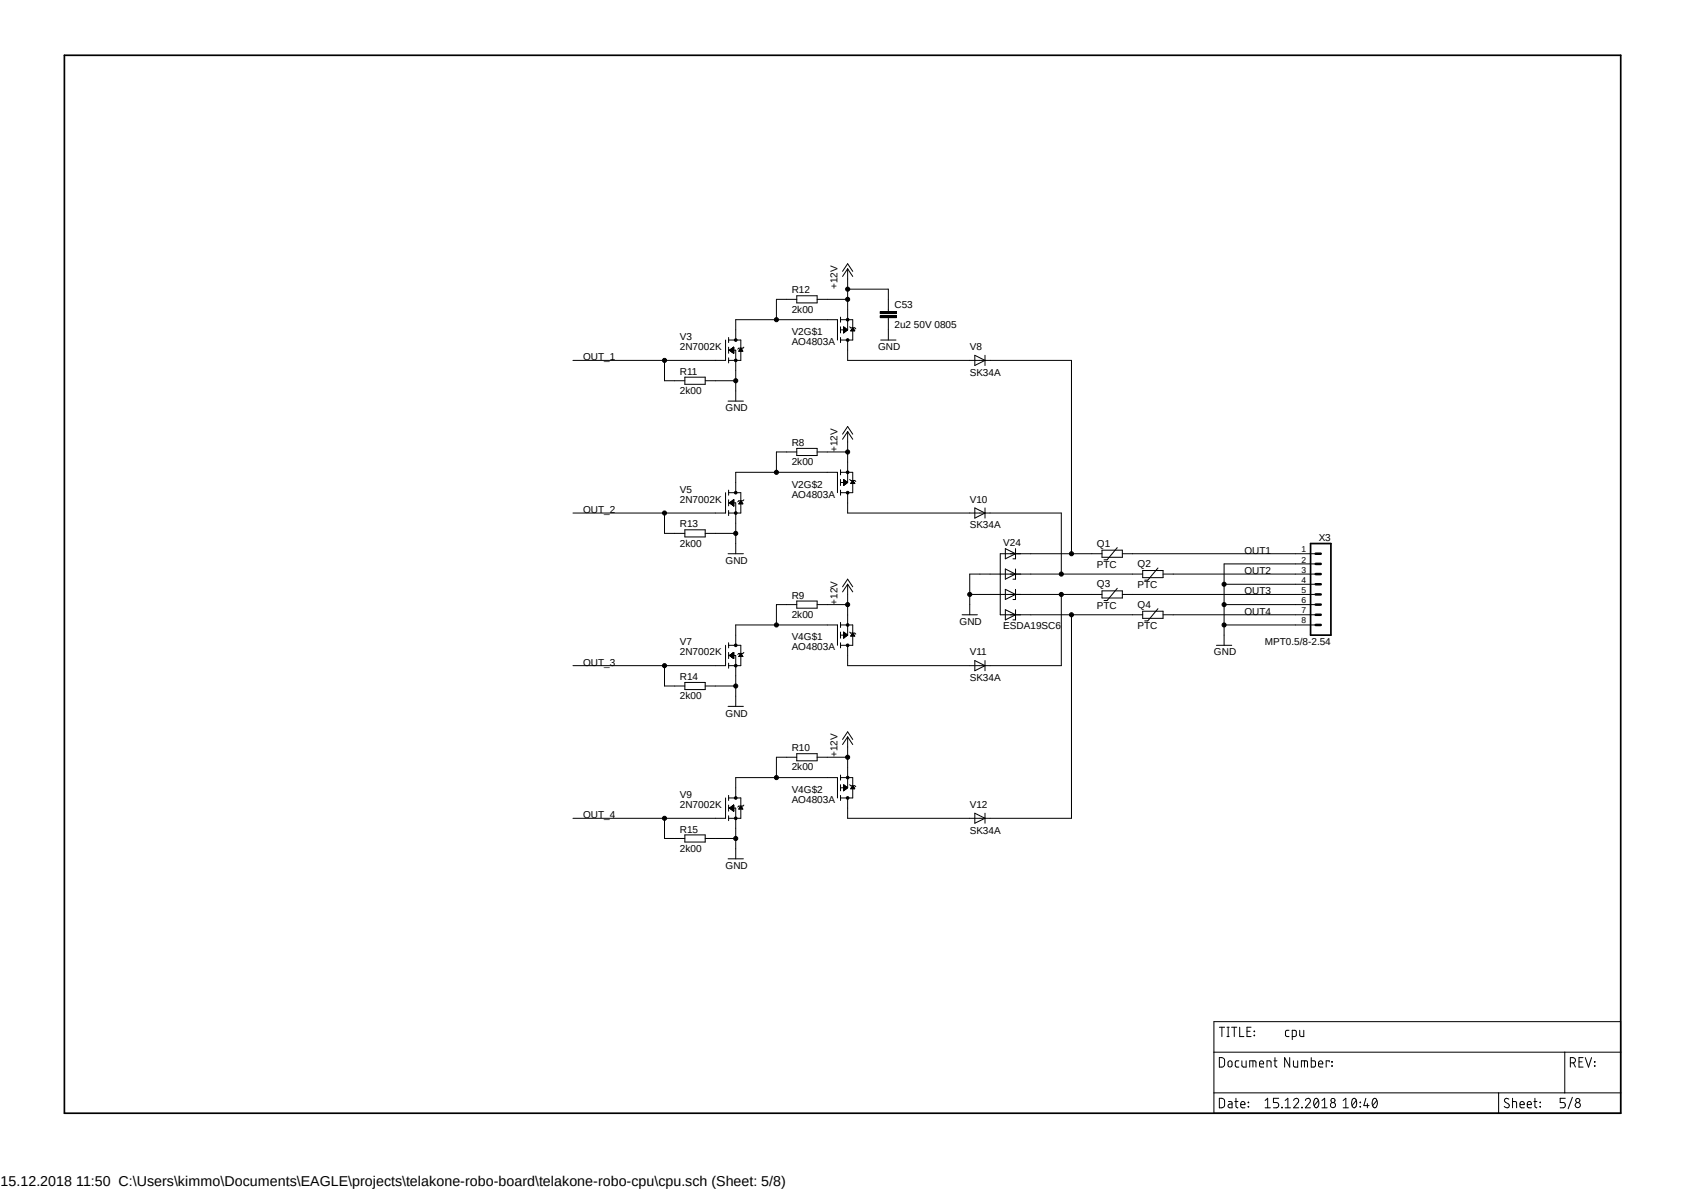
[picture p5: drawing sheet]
<svg xmlns="http://www.w3.org/2000/svg" width="420mm" height="297mm" viewBox="0 0 420 297" stroke-linecap="round" stroke-linejoin="round" font-family="sans-serif">
<path d="M15.6 13.5l389.3 264.9M404.9 13.5l-389.3 264.9" fill="none" stroke="#fff" stroke-width=".25"/>
<g fill="none" stroke="#000" stroke-width=".25">
<path d="M198.9 73.8h5.1v1.8h-5.1zM198.9 74.7h-5.1v5.1M204 74.7h7.6M209.8 79.8h3.1v5.1h-3.1M209.8 79.2v1.2M210.3 67.7l1.3-1.9 1.3 1.9M211.6 67.1l1.3 1.9M211.6 67.1l-1.3 1.9M211.6 67.1v15.2M211.6 72.2h10.2v5.6M219.7 78.8h4.1v.5h-4.1zM219.7 77.8h4.1v.5h-4.1z"/>
<path d="M221.8 79.3v5.6M165.9 90v5h5.1M171 94.1h5.1v1.8h-5.1zM176.1 95h7.6M181.1 84.9v5.1h-38.1M181.9 84.2v1.3M181.9 86.7v1.5M181.9 89.3v1.3M181.9 87.4h1.8v12.7M181.9 84.9h3v5.1h-3M182.1 87.4l1.1-.7v1.5zM182.3 87.5h.9"/>
<path d="M182.3 87.3h.9M182.4 87.6h.8M182.4 87.2h.8M182.5 87.2h.7M182.5 87.7h.7M182.6 87.1h.6M182.7 87.8h.5M182.7 87h.5M182.7 87.9h.5M182.9 86.9h.3M182.9 88h.3M183 88.1h.2"/>
<path d="M183 86.8h.2M183.1 86.7h.1M183.1 88.1h.1M183.7 84.9v-5.1h25.4v5.1M184.5 87.6h.9M184.6 87.5h.8M184.6 87.4h.7M184.7 87.3h.5M184.7 87.2h.5M184.8 87.2h.3M184.9 87.1h.2M184.9 87h.1"/>
<path d="M184.9 86.9l.6 .8h-1.1zM185.7 86.7l-.2 .2h-1.1l-.2 .3M209.8 81.6v1.5M209.8 84.2v1.3M209.8 82.3h1.8M210.6 81.8h.3M210.6 82.5h.8M210.6 82.5h.9M210.6 82.4h1M210.6 82.2h.8M210.6 82.1h.7M210.6 82h.6"/>
<path d="M210.6 81.9h.5M210.6 83.1h.1M210.6 83h.2M210.6 82.9h.3M210.6 82.8h.4M210.6 82.7h.5M210.6 82.6h.6M210.6 81.7h.2M210.6 81.7h.1M211.6 84.9v5.1h55.9v48.2M211.6 82.3l-1-.7v1.5M211.6 82.3l-1 .8"/>
<path d="M212.1 81.6l.3 .2h1l.2 .3M212.5 82.5h.8M212.5 82.4h.7M212.6 82.3h.6M212.7 82.2h.4M212.7 82.1h.4M212.8 82h.2M212.8 81.9h.1M212.9 81.8l.5 .8h-1zM219.9 84.9h3.8M243.4 88.7l2.5 1.3-2.5 1.2zM245.9 88.7v2.5"/>
<path d="M181.8 100.1h3.8M198.9 111.9h5.1v1.8h-5.1zM198.9 112.8h-5.1v5.1M204 112.8h7.6M209.8 117.9h3.1v5.1h-3.1M209.8 117.3v1.2M209.8 119.7v1.5M210.3 108.4l1.3-1.9 1.3 1.9M210.6 119.7v1.5l1-.8M210.6 120h.4M210.6 119.7l1 .7M210.6 119.9h.3"/>
<path d="M210.6 119.8h.1M210.6 119.7h.1M211.6 107.7v12.7M211.6 107.7l1.3 1.9M211.6 107.7l-1.3 1.9M212.1 119.7l.3 .2h1l.2 .3M212.9 119.9l.5 .8h-1zM165.9 128.1v5h5.1M171 132.2h5.1v1.8h-5.1zM176.1 133.1h7.6M181.1 123v5.1h-38.1M181.8 138.2h3.8"/>
<path d="M181.9 122.3v1.3M181.9 124.8v1.5M181.9 127.4v1.3M181.9 125.5h1.8v12.7M181.9 123h3v5.1h-3M182.2 125.6h1M182.2 125.5h1M182.3 125.6h.9M182.4 125.4h.8M182.4 125.7h.8M182.4 125.3h.8M182.6 125.2h.6"/>
<path d="M182.6 125.8h.6M182.7 125.1h.5M182.7 125.9h.5M182.8 125h.4M182.8 126h.4M182.9 126.1h.3M183 124.9h.2M183 126.2h.2M183.2 124.8v1.5M183.2 124.8l-1.1 .7 1.1 .8M183.2 126.3h.1M183.2 124.8h-.2"/>
<path d="M183.7 123v-5.1h25.4v5.1M184.5 125.6h.9M184.6 125.6h.7M184.6 125.5h.6M184.7 125.4h.5M184.8 125.3h.4M184.8 125.2h.3M184.9 125.1h.1M184.9 125l.6 .8h-1.1zM184.9 125l.1 .1M185.7 124.8l-.2 .2h-1.1l-.2 .3M209.8 122.3v1.3"/>
<path d="M209.8 120.4h1.8M210.6 120.7h.7M210.6 120.6h.8M210.6 120.4h1M210.6 120.3h.8M210.6 120.2h.7M210.6 120.1h.6M210.6 120.1h.5M210.6 121.1h.1M210.6 121h.3M210.6 120.9h.3M210.6 120.9h.5"/>
<path d="M210.6 120.8h.6M211.6 123v5.1h53.4v15.2M212.5 120.6h.8M212.5 120.5h.8M212.6 120.4h.6M212.6 120.3h.5M212.7 120.2h.4M212.8 120.1h.2M243.4 126.8l2.5 1.3-2.5 1.2zM245.9 126.8v2.5M251 136.9l2.5 1.3-2.5 1.3zM253.5 136.9v2.6h-.6"/>
<path d="M275.1 138.2h-25.4v15.3h35.6M275.1 137.3h5.1v1.8h-5.1zM278.9 136.7l-2.5 3h-.8M280.2 138.2h48.3M198.9 150h5.1v1.8h-5.1zM198.9 150.9h-5.1v5.1M204 150.9h7.6M209.8 156h3.1v5.1h-3.1M209.8 155.4v1.2M209.8 157.8v1.5M209.8 158.5h1.8M210.3 146.5l1.3-1.9 1.3 1.9"/>
<path d="M210.6 158.8h.7M210.6 158.7h.8M210.6 158.6h.9M210.6 158.5h.9M210.6 158.4h.8M210.6 158.3h.7M210.6 158.2h.5M210.6 158.1h.4M210.6 159.3h.1M210.6 159.2h.2M210.6 159h.3M210.6 159h.4"/>
<path d="M210.6 158.9h.5M210.6 158h.3M210.6 157.9h.2M210.6 157.8h.1M211.6 145.8v12.7M211.6 145.8l1.3 1.9M211.6 145.8l-1.3 1.9M211.6 158.5l-1-.7v1.5M211.6 158.5l-1 .8M212.1 157.8l.3 .2h1l.2 .3M212.4 158.7h.9M212.5 158.6h.8"/>
<path d="M212.5 158.5h.7M212.6 158.5h.6M212.7 158.4h.4M212.7 158.3h.4M212.8 158.2h.2M212.8 158.1h.1M212.9 158l.5 .8h-1zM240.2 153.5h3.8M242.1 148.4h33M251 142l2.5 1.3-2.5 1.3zM251 147.1l2.5 1.3-2.5 1.2zM251 152.2l2.5 1.3-2.5 1.2z"/>
<path d="M253.5 142v2.6h-.6M253.5 147.1v2.5h-.6M253.5 152.2v2.5h-.6M265 148.4v17.8h-53.4v-5.1M267.5 153.5v50.8h-55.9v-5.1M275.1 147.5h5.1v1.8h-5.1zM278.9 146.9l-2.5 3h-.8M280.2 148.4h48.3M285.3 143.3h-43.2v10.2M285.3 142.4h5.1v1.8h-5.1zM285.3 152.6h5.1v1.7h-5.1zM289.1 141.8l-2.6 3h-.7"/>
<path d="M289.1 151.9l-2.6 3.1h-.7M290.4 153.5h38.1M290.4 143.3h38.1M305.6 156h22.9M305.6 150.9h22.9M305.6 145.8h22.9M328.5 140.8h-22.9v20.3M165.9 166.2v5h5.1M171 170.3h5.1v1.8h-5.1zM176.1 171.2h7.6M181.1 161.1v5.1h-38.1M181.8 176.3h3.8"/>
<path d="M181.9 160.4v1.3M181.9 162.9v1.5M181.9 165.5v1.3M181.9 163.6h1.8v12.7M181.9 161.1h3v5.1h-3M182.1 163.6l1.1-.7v1.5zM182.2 163.6h1M182.3 163.7h.9M182.3 163.5h.9M182.4 163.8h.8M182.4 163.4h.8M182.5 163.9h.7"/>
<path d="M182.5 163.3h.7M182.6 164h.6M182.7 163.2h.5M182.7 164h.5M182.8 163.2h.4M182.9 163.1h.3M182.9 164.1h.3M183 164.2h.2M183 163h.2M183.1 164.3h.1M183.1 162.9h.1M183.7 161.1v-5.1h25.4v5.1"/>
<path d="M184.5 163.8h.9M184.6 163.7h.7M184.6 163.6h.7M184.7 163.5h.5M184.7 163.4h.5M184.8 163.3h.3M184.9 163.2h.1M184.9 163.1l.6 .8h-1.1zM185.7 162.9l-.2 .2h-1.1l-.2 .3M209.8 160.4v1.3M243.4 164.9l2.5 1.3-2.5 1.2zM245.9 164.9v2.5"/>
<path d="M303.7 161.1h3.8M181.1 199.2v5.1h-38.1M181.9 198.5v1.3M181.9 199.2h3v5.1h-3M183.7 199.2v-5.1h25.4v5.1M198.9 188.1h5.1v1.8h-5.1zM198.9 189h-5.1v5.1M204 189h7.6M209.8 194.1h3.1v5.1h-3.1M209.8 193.5v1.2M209.8 195.9v1.5M209.8 198.5v1.3"/>
<path d="M209.8 196.6h1.8M210.3 184.6l1.3-1.9 1.3 1.9M210.6 195.9l1 .7-1 .8zM210.6 196.1h.3M210.6 196.9h.6M210.6 196.8h.7M210.6 196.7h.8M210.6 196.6h.9M210.6 196.5h.8M210.6 196.4h.7M210.6 196.3h.6M210.6 196.2h.5"/>
<path d="M210.6 197.4h.1M210.6 197.3h.1M210.6 197.2h.3M210.6 197.1h.4M210.6 197h.5M210.6 196h.3M210.6 196h.1M211.6 183.9v12.7M211.6 183.9l1.3 1.9M211.6 183.9l-1.3 1.9M212.1 195.9l.3 .2h1l.2 .3M212.4 196.8h.9"/>
<path d="M212.5 196.7h.8M212.5 196.6h.8M212.6 196.6h.6M212.6 196.5h.5M212.7 196.4h.4M212.8 196.3h.2M212.8 196.2h.2M212.9 196.1l.5 .8h-1zM212.9 196.1v.1M165.9 204.3v5h5.1M171 208.4h5.1v1.8h-5.1zM176.1 209.3h7.6"/>
<path d="M181.8 214.4h3.8M181.9 201v1.5M181.9 203.6v1.3M181.9 201.7h1.8v12.7M182.1 201.7l1.1-.7v1.5zM182.2 201.6h1M182.3 201.8h.9M182.4 201.5h.8M182.4 201.9h.8M182.5 201.5h.7M182.5 202h.7M182.6 201.4h.6"/>
<path d="M182.7 202.1h.5M182.7 201.3h.5M182.8 202.2h.4M182.8 201.2h.4M182.9 202.3h.3M183 201.1h.2M183 202.4h.2M183.1 201h.1M183.1 202.4h.1M184.5 201.9h.9M184.5 201.8h.9M184.6 201.7h.7"/>
<path d="M184.6 201.6h.6M184.7 201.5h.5M184.8 201.5h.3M184.8 201.4h.3M184.9 201.3h.1M184.9 201.2l.6 .8h-1.1zM185.7 201l-.2 .2h-1.1l-.2 .3M243.4 203l2.5 1.3-2.5 1.2zM245.9 203v2.5M303.1 255h101.5v22.9h-101.5zM304.4 256.4h1.3M305 256.4v2.3"/>
<path d="M306.3 256.4h.6M306.3 258.7h.6M306.6 256.4v2.3M307.5 256.4h1.3M308.1 256.4v2.3M309.5 256.4v2.3h1M311.3 257.4h.8M312.3 256.4h-1v2.3h1M313.1 257.4l.1 .1zM313.1 258.4l.1 .1zM321.8 257.2h-.7l-.2 .4 .1 .9 .8 .2M322.6 258.7h.6l.4-.2v-.9l-.2-.4h-.8v2.3"/>
<path d="M324.5 257.2v1.2l.4 .3h.6v-1.5M303.1 262.6h101.5M303.1 272.8h101.5M304.4 274.2a1.13 1.13 0 0 1 1.3 .4 1.96 1.96 0 0 1-.2 1.7l-1.1 .2zM304.4 264a1.13 1.13 0 0 1 1.3 .4 1.96 1.96 0 0 1-.2 1.7l-.2 .2-.9 .1zM306.7 275h.7l.2 .3v1.2h-.6a.47 .47 0 0 1-.4-.4 .47 .47 0 0 1 .4-.5h.6M306.7 264.9a.5 .5 0 0 1 .6-.1 .5 .5 0 0 1 .3 .5v.5a.51 .51 0 0 1-.5 .5 .51 .51 0 0 1-.5-.5zM308.3 275h.8M308.6 274.2v2.1l.5 .2M309.3 264.8h-.7l-.2 .4v.9l.9 .3M309.7 275.7h1.1a.55 .55 0 0 0-.4-.7 .55 .55 0 0 0-.7 .5l.1 .8 .4 .2h.6M310 264.8l.1 1.3 .3 .3h.7v-1.6"/>
<path d="M311.6 275.1l.1 .2zM311.6 276.2l.1 .1zM312 266.4v-1.6h1.2l.3 .2 .1 1.4M312.8 264.8v1.6M314.4 265.6h1.1a.54 .54 0 0 0-.4-.8 .54 .54 0 0 0-.7 .5l.1 .8 .3 .3h.7M315.8 276.5h1.3M315.8 274.7l.7-.5v2.3M316.3 266.4v-1.6l1 .2v1.4M318 264.8h.8M318.3 264v2.1l.5 .3M319.2 274.2h-1.3v1h.8a.67 .67 0 0 1 .5 .7 .67 .67 0 0 1-.5 .6h-.8M320 276.4l.1 .1z"/>
<path d="M320.8 276.5h1.3M320.8 274.7l.7-.5v2.3M322 264v2.4l-1.3-2.4v2.4M322.9 264.8v1.3l.4 .3h.7v-1.6M322.9 274.7a.64 .64 0 0 1 1-.5 .64 .64 0 0 1 .2 1l-1.2 1.3h1.3M324.9 266.4v-1.6h1.1l.4 .2v1.4M325 276.4l.1 .1zM325.7 264.8v1.6M325.9 274.7a.64 .64 0 0 1 .9-.5 .64 .64 0 0 1 .2 1l-1.1 1.3h1.2M327.4 264v2.4h.6l.4-.3v-1.1l-1-.2M328.2 274.3l.4-.1a1.38 1.38 0 0 1 0 2.3 1.5 1.5 0 0 1-.4-2.2zM329.1 274.7l-1 1.3"/>
<path d="M329.2 265.6h1a.55 .55 0 0 0-.3-.8 .55 .55 0 0 0-.7 .5v.8l.4 .3h.6M330 276.5h1.3M330 274.7l.7-.5v2.3M331.8 265v-.2h-.7v1.6M332.5 266l.1 .1zM332.5 265l.1 .1zM335.3 276.5h1.3M335.3 274.7l.7-.5v2.3M337.7 274.3l.4-.1a1.42 1.42 0 0 1 0 2.3 1.5 1.5 0 0 1-.4-2.2zM338.6 274.7l-1 1.3M339.5 276.2l.2 .1zM339.5 275.1l.2 .2z"/>
<path d="M341 274.2l-.5 1.8h1.3M341.4 275.5v1M342.8 274.3l.4-.1a1.42 1.42 0 0 1 0 2.3 1.46 1.46 0 0 1-.4-2.2zM343.7 274.7l-1 1.3M374.1 272.8v5.1M376.7 274.4a.59 .59 0 0 0-.8-.2 .59 .59 0 0 0-.2 .8l.8 .5a.58 .58 0 0 1 .1 .9 .58 .58 0 0 1-.9 0l-.2-.2M377.6 275l1 .1v1.4M377.6 274.2v2.3M379.5 275.7h1a.55 .55 0 0 0-.4-.7 .55 .55 0 0 0-.6 .5v.8l.3 .2h.7M381.3 275.7h1a.54 .54 0 0 0-.3-.7 .54 .54 0 0 0-.7 .5v.8l.4 .2h.6M382.9 275h.8M383.2 274.2v2.1l.5 .2"/>
<path d="M384.5 276.2l.1 .1zM384.5 275.1l.1 .2zM390.6 262.6v10.2M390.8 274.2h-1.3v1h.8a.67 .67 0 0 1 .5 .7 .67 .67 0 0 1-.5 .6h-.8M392 265.3h.7a.66 .66 0 0 0 .6-.7 .66 .66 0 0 0-.6-.6h-.7v2.4M392.5 273.9l-1 2.9M392.8 265.3l.5 1.1M394.2 265h.8M395.2 264h-1v2.4h1M395.8 264l.8 2.4 .7-2.4M398 265l.2 .1zM398 266l.2 .1z"/>
<circle cx="193.8" cy="79.8" r=".51"/>
<circle cx="211.6" cy="74.7" r=".51"/>
<circle cx="211.6" cy="72.2" r=".51"/>
<circle cx="211.6" cy="79.8" r=".33"/>
<circle cx="165.9" cy="90" r=".51"/>
<circle cx="183.7" cy="95" r=".51"/>
<circle cx="183.7" cy="84.9" r=".33"/>
<circle cx="183.7" cy="90" r=".33"/>
<circle cx="211.6" cy="84.9" r=".33"/>
<circle cx="193.8" cy="117.9" r=".51"/>
<circle cx="211.6" cy="112.8" r=".51"/>
<circle cx="211.6" cy="117.9" r=".33"/>
<circle cx="165.9" cy="128.1" r=".51"/>
<circle cx="183.7" cy="133.1" r=".51"/>
<circle cx="183.7" cy="123" r=".33"/>
<circle cx="183.7" cy="128.1" r=".33"/>
<circle cx="211.6" cy="123" r=".33"/>
<circle cx="267.5" cy="138.2" r=".51"/>
<circle cx="193.8" cy="156" r=".51"/>
<circle cx="211.6" cy="150.9" r=".51"/>
<circle cx="211.6" cy="156" r=".33"/>
<circle cx="242.1" cy="148.4" r=".51"/>
<circle cx="264.9" cy="143.3" r=".51"/>
<circle cx="264.9" cy="148.4" r=".51"/>
<circle cx="267.5" cy="153.5" r=".51"/>
<circle cx="305.6" cy="156" r=".51"/>
<circle cx="305.6" cy="150.9" r=".51"/>
<circle cx="305.6" cy="145.8" r=".51"/>
<circle cx="165.9" cy="166.2" r=".51"/>
<circle cx="183.7" cy="171.2" r=".51"/>
<circle cx="183.7" cy="166.2" r=".33"/>
<circle cx="183.7" cy="161.1" r=".33"/>
<circle cx="211.6" cy="161.1" r=".33"/>
<circle cx="183.7" cy="199.2" r=".33"/>
<circle cx="193.8" cy="194.1" r=".51"/>
<circle cx="211.6" cy="189" r=".51"/>
<circle cx="211.6" cy="199.2" r=".33"/>
<circle cx="211.6" cy="194.1" r=".33"/>
<circle cx="165.9" cy="204.3" r=".51"/>
<circle cx="183.7" cy="209.3" r=".51"/>
<circle cx="183.7" cy="204.3" r=".33"/>
<circle cx="332.8" cy="275.8" r=".65"/>
<circle cx="332.8" cy="274.7" r=".51"/>
<circle cx="393.9" cy="275.8" r=".65"/>
<circle cx="393.9" cy="274.7" r=".51"/>
</g>
<g fill="#000">
<path d="M219.7 78.8h4.1v.5h-4.1z" fill-rule="evenodd"/>
<path d="M219.7 77.8h4.1v.5h-4.1z" fill-rule="evenodd"/>
<circle cx="193.8" cy="79.8" r=".51"/>
<circle cx="211.6" cy="74.7" r=".51"/>
<circle cx="211.6" cy="72.2" r=".51"/>
<circle cx="211.6" cy="79.8" r=".33"/>
<circle cx="165.9" cy="90" r=".51"/>
<circle cx="183.7" cy="95" r=".51"/>
<circle cx="183.7" cy="84.9" r=".33"/>
<circle cx="183.7" cy="90" r=".33"/>
<circle cx="211.6" cy="84.9" r=".33"/>
<circle cx="193.8" cy="117.9" r=".51"/>
<circle cx="211.6" cy="112.8" r=".51"/>
<circle cx="211.6" cy="117.9" r=".33"/>
<circle cx="165.9" cy="128.1" r=".51"/>
<circle cx="183.7" cy="133.1" r=".51"/>
<circle cx="183.7" cy="123" r=".33"/>
<circle cx="183.7" cy="128.1" r=".33"/>
<circle cx="211.6" cy="123" r=".33"/>
<circle cx="267.5" cy="138.2" r=".51"/>
<circle cx="193.8" cy="156" r=".51"/>
<circle cx="211.6" cy="150.9" r=".51"/>
<circle cx="211.6" cy="156" r=".33"/>
<circle cx="242.1" cy="148.4" r=".51"/>
<circle cx="264.9" cy="143.3" r=".51"/>
<circle cx="264.9" cy="148.4" r=".51"/>
<circle cx="267.5" cy="153.5" r=".51"/>
<circle cx="305.6" cy="156" r=".51"/>
<circle cx="305.6" cy="150.9" r=".51"/>
<circle cx="305.6" cy="145.8" r=".51"/>
<circle cx="165.9" cy="166.2" r=".51"/>
<circle cx="183.7" cy="171.2" r=".51"/>
<circle cx="183.7" cy="166.2" r=".33"/>
<circle cx="183.7" cy="161.1" r=".33"/>
<circle cx="211.6" cy="161.1" r=".33"/>
<circle cx="183.7" cy="199.2" r=".33"/>
<circle cx="193.8" cy="194.1" r=".51"/>
<circle cx="211.6" cy="189" r=".51"/>
<circle cx="211.6" cy="199.2" r=".33"/>
<circle cx="211.6" cy="194.1" r=".33"/>
<circle cx="165.9" cy="204.3" r=".51"/>
<circle cx="183.7" cy="209.3" r=".51"/>
<circle cx="183.7" cy="204.3" r=".33"/>
</g>
<path d="M16.1 13.8h388.5v264.1h-388.5zM327.2 135.7h5.1v22.8h-5.1z" fill="none" stroke="#000" stroke-width=".42"/>
<path d="M328.5 138.2h1.2M328.5 156h1.2M328.5 148.4h1.2M328.5 150.9h1.2M328.5 153.5h1.2M328.5 143.3h1.2M328.5 145.8h1.2M328.5 140.8h1.2" fill="none" stroke="#000" stroke-width=".63"/>
<text font-size="3.6" x=".2" y="296">15.12.2018 11:50 C:\Users\kimmo\Documents\EAGLE\projects\telakone-robo-board\telakone-robo-cpu\cpu.sch (Sheet: 5/8)</text>
<g font-size="2.5">
<text x="197.6" y="73.2">R12</text>
<text x="209.1" y="72.2" transform="rotate(-90 209.1 72.2)">+12V</text>
<text x="223.3" y="76.9">C53</text>
<text x="197.6" y="78">2k00</text>
<text x="197.6" y="83.6">V2G$1</text>
<text x="223.3" y="82">2u2 50V 0805</text>
<text x="145.6" y="90">OUT_1</text>
<text x="169.7" y="87.4">2N7002K</text>
<text x="169.7" y="84.9">V3</text>
<text x="197.6" y="86.1">AO4803A</text>
<text x="219.2" y="87.4">GND</text>
<text x="242.1" y="87.4">V8</text>
<text x="169.7" y="93.6">R11</text>
<text x="242.1" y="93.8">SK34A</text>
<text x="169.7" y="98.3">2k00</text>
<text x="181.1" y="102.7">GND</text>
<text x="197.6" y="111.3">R8</text>
<text x="209.1" y="112.8" transform="rotate(-90 209.1 112.8)">+12V</text>
<text x="197.6" y="116.1">2k00</text>
<text x="169.7" y="125.5">2N7002K</text>
<text x="169.7" y="123">V5</text>
<text x="197.6" y="124.2">AO4803A</text>
<text x="197.6" y="121.7">V2G$2</text>
<text x="242.1" y="125.5">V10</text>
<text x="145.6" y="128.1">OUT_2</text>
<text x="169.7" y="131.7">R13</text>
<text x="242.1" y="131.9">SK34A</text>
<text x="169.7" y="136.4">2k00</text>
<text x="250.5" y="136.3">V24</text>
<text x="273.8" y="136.5">Q1</text>
<text x="329.2" y="134.9">X3</text>
<text x="181.1" y="140.8">GND</text>
<text x="273.8" y="141.8">PTC</text>
<text x="284" y="141.6">Q2</text>
<text x="310.7" y="138.2">OUT1</text>
<text x="310.7" y="143.3">OUT2</text>
<text x="197.6" y="149.4">R9</text>
<text x="273.8" y="146.6">Q3</text>
<text x="284" y="146.9">PTC</text>
<text x="310.7" y="148.4">OUT3</text>
<text x="197.6" y="154.2">2k00</text>
<text x="209.1" y="150.9" transform="rotate(-90 209.1 150.9)">+12V</text>
<text x="239.6" y="156">GND</text>
<text x="273.8" y="151.9">PTC</text>
<text x="284" y="151.7">Q4</text>
<text x="310.7" y="153.5">OUT4</text>
<text x="169.7" y="161.1">V7</text>
<text x="197.6" y="159.8">V4G$1</text>
<text x="250.5" y="156.9">ESDA19SC6</text>
<text x="284" y="157">PTC</text>
<text x="315.8" y="161.1">MPT0.5/8-2.54</text>
<text x="145.6" y="166.2">OUT_3</text>
<text x="169.7" y="163.6">2N7002K</text>
<text x="197.6" y="162.3">AO4803A</text>
<text x="242.1" y="163.6">V11</text>
<text x="303.1" y="163.6">GND</text>
<text x="169.7" y="169.7">R14</text>
<text x="242.1" y="170">SK34A</text>
<text x="169.7" y="174.5">2k00</text>
<text x="181.1" y="178.9">GND</text>
<text x="197.6" y="187.5">R10</text>
<text x="209.1" y="189" transform="rotate(-90 209.1 189)">+12V</text>
<text x="197.6" y="192.3">2k00</text>
<text x="197.6" y="197.9">V4G$2</text>
<text x="169.7" y="201.7">2N7002K</text>
<text x="169.7" y="199.2">V9</text>
<text x="197.6" y="200.4">AO4803A</text>
<text x="242.1" y="201.7">V12</text>
<text x="145.6" y="204.3">OUT_4</text>
<text x="169.7" y="207.8">R15</text>
<text x="242.1" y="208.1">SK34A</text>
<text x="169.7" y="212.6">2k00</text>
<text x="181.1" y="216.9">GND</text>
</g>
<g font-size="2.1">
<text x="324.9" y="137.9">1</text>
<text x="324.9" y="143">3</text>
<text x="324.9" y="140.4">2</text>
<text x="324.9" y="148">5</text>
<text x="324.9" y="145.5">4</text>
<text x="324.9" y="155.6">8</text>
<text x="324.9" y="153.1">7</text>
<text x="324.9" y="150.5">6</text>
</g>
</svg>
